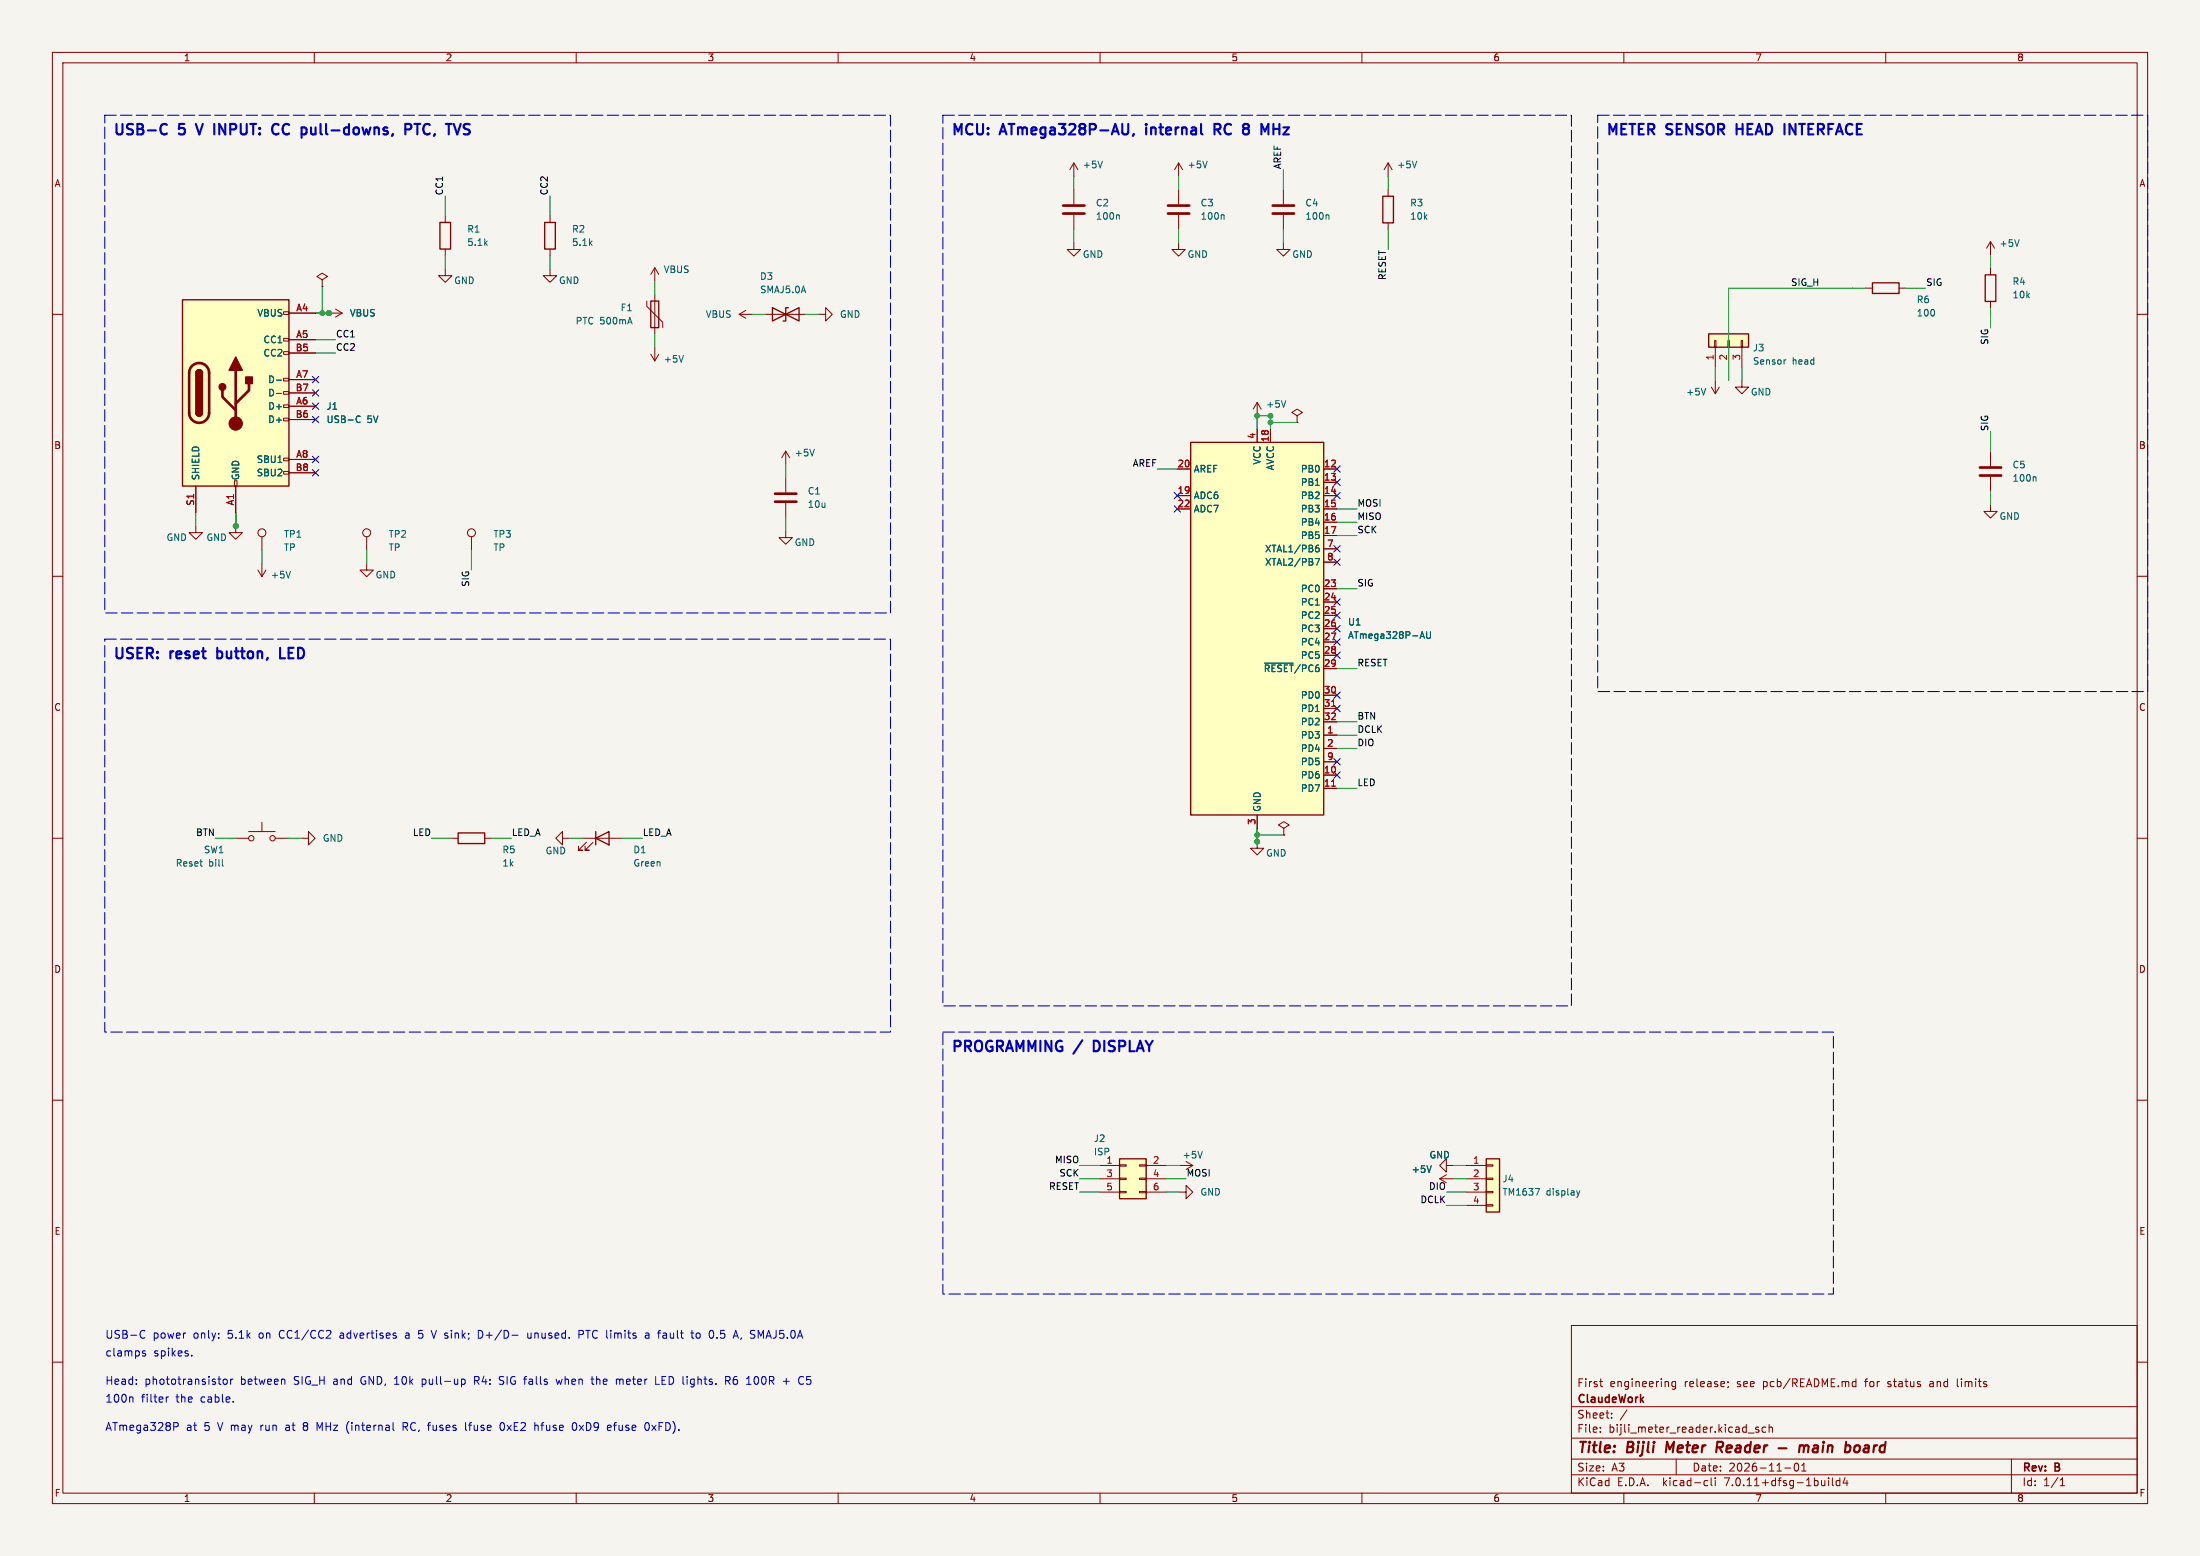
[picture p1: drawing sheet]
<svg xmlns="http://www.w3.org/2000/svg" width="420mm" height="297mm" viewBox="0 0 420 297" stroke-linecap="round" stroke-linejoin="round" font-family="sans-serif">
<path d="M0 0h420v297h-420z" fill="#f5f4ef" stroke="#f5f4ef" stroke-width=".19"/>
<g fill="none" stroke="#840000" stroke-width=".19">
<path d="M10 10h400v277h-400zM12 12h396v273h-396zM60 10v2M110 10v2M160 10v2M210 10v2M260 10v2M310 10v2M360 10v2M205 31.1l-.8 1.3M205 31.1v2.5M205 36.2v2.8"/>
<path d="M205 31.1l.8 1.3M225 31.1v2.5M225 36.2v2.8M225 31.1l-.8 1.3M225 31.1l.8 1.3M245 36.2v2.8M265 31.1l-.8 1.3M265 31.1v2.5M265 36.2v1.3M265 31.1l.8 1.3M10 60h2M54.1 59.5h1.1v.5h-1.1z"/>
<path d="M55.2 59.8h5M61.5 53.4l1-.6-1-.7-1 .7 1 .6v1.3M61.5 54.7h.1M62.8 59.8h2.5M64 59l1.3 .8M65.3 59.8l-1.3 .7M85 51.3v1.3h1.3l-1.3 1.3-1.3-1.3h1.3M85 41.2v1.3M85 47.5v1.3M105 51.3v1.3h1.3l-1.3 1.3-1.3-1.3h1.3M105 41.2v1.3M105 47.5v1.3"/>
<path d="M123.5 57.5v1l3 3v1M125 51.1v2.5M125 56.2v7.6M125 51.1l-.8 1.3M125 51.1l.8 1.3M141.1 60h2.5M141.1 60l1.3 .8M142.4 59.2l-1.3 .8M146.2 60h7.6M156.3 60h1.3v-1.3l1.3 1.3-1.3 1.3v-1.3M205 46.3v1.3h1.3l-1.3 1.3-1.3-1.3h1.3M205 41v2.8"/>
<path d="M225 46.3v1.3h1.3l-1.3 1.3-1.3-1.3h1.3M225 41v2.8M245 46.3v1.3h1.3l-1.3 1.3-1.3-1.3h1.3M245 41v2.8M265 42.5v1.3M356.2 55h1.3M362.5 55h1.3M380 46.1v2.5M380 51.2v1.3M380 57.5v1.3M380 46.1l-.8 1.3M380 46.1l.8 1.3"/>
<path d="M408 60h2M54.1 79.8h1.1v.5h-1.1zM54.1 77.3h1.1v.5h-1.1zM54.1 74.7h1.1v.6h-1.1zM54.1 72.2h1.1v.5h-1.1zM54.1 67.1h1.1v.5h-1.1zM54.1 64.6h1.1v.5h-1.1zM55.2 64.8h5M55.2 77.5h5M55.2 72.5h5M55.2 67.4h5M55.2 75h5"/>
<path d="M124.2 67.6l.8 1.3M125 66.3v2.6M125.8 67.6l-.8 1.3M240 76.8v2.6M240 76.8l-.8 1.3M240 76.8l.8 1.3M247.6 79.4l1-.7-1-.6-1 .6 1 .7v1.2M326.7 73.9l.8 1.3M327.3 65h.3v1.3h-.3zM327.5 66.3v3.8M327.5 72.6v2.6M328.2 73.9l-.7 1.3"/>
<path d="M329.9 65h.2v1.3h-.2zM330 66.3v3.8M332.4 65h.3v1.3h-.3zM332.5 72.6v1.3h1.3l-1.3 1.3-1.2-1.3h1.2M332.5 66.3v3.8M37.4 92.8v5.1M44.7 91.8h.6v1h-.6zM45 92.8v5.1M54.1 90h1.1v.5h-1.1zM54.1 87.4h1.1v.6h-1.1zM55.2 87.7h5M55.2 80.1h5"/>
<path d="M55.2 90.2h5M150 86.1v2.6M150 91.2v2.8M150 96v2.8M150 86.1l-.8 1.3M150 86.1l.8 1.3M224.8 89.5h2.5M224.8 94.6h2.5M224.8 97.1h2.5M240 81.9v2.5M242.5 81.9v2.5M247.6 80.6h.1"/>
<path d="M252.7 89.5h2.5M252.7 92.1h2.5M252.7 94.6h2.5M252.7 97.1h2.5M252.7 99.7h2.5M380 96.4v1.2h1.3l-1.3 1.3-1.3-1.3h1.3M380 86.2v2.8M380 91v2.8M10 110h2M37.4 100.4v1.3h1.2l-1.2 1.2-1.3-1.2h1.3M45 100.4v1.3h1.3l-1.3 1.2-1.3-1.2h1.3M49.2 108.8l.8 1.3"/>
<path d="M50 102.5v2.5M50 107.5v2.6M50.8 108.8l-.8 1.3M70 107.5v1.3h1.3l-1.3 1.3-1.3-1.3h1.3M70 102.5v2.5M90 102.5v2.5M150 101.4v1.2h1.3l-1.3 1.3-1.3-1.3h1.3M252.7 102.2h2.5M252.7 112.4h2.5M252.7 114.9h2.5M252.7 117.5h2.5M252.7 104.8h2.5"/>
<path d="M252.7 107.3h2.5M408 110h2M252.7 120h2.5M252.7 122.5h2.5M252.7 125.1h2.5M252.7 127.6h2.5M252.7 132.7h2.5M252.7 135.2h2.5M252.7 137.8h2.5M10 160h2M44.9 160h2.6M47.5 158.7h5"/>
<path d="M50 157v1.7M52.5 160h2.6M57.6 160h1.3v-1.3l1.3 1.3-1.3 1.3v-1.3M86.2 160h1.3M92.5 160h1.3M107.4 160v-1.3l-1.3 1.3 1.3 1.3v-1.3h1.3M111.2 160h7.6M240 155.6v2.5M245.1 158.1l1-.6-1-.7-1 .7 1 .6v1.3M245.1 159.4h.1M252.7 140.3h2.5M252.7 147.9h2.5"/>
<path d="M252.7 150.5h2.5M252.7 142.9h2.5M252.7 145.4h2.5M408 160h2M112 160.8l-1.6 1.5h.8h-.8v-.8M113.2 160.8l-1.5 1.5h.8h-.8v-.8M240 160.6v1.3h1.3l-1.3 1.3-1.3-1.3h1.3M10 210h2M408 210h2M209.9 222.5h3.8M209.9 225h3.8M209.9 227.5h3.8"/>
<path d="M213.7 227.4h1.3v.3h-1.3zM213.7 224.9h1.3v.2h-1.3zM213.7 222.3h1.3v.3h-1.3zM217.5 227.4h1.3v.3h-1.3zM217.5 224.9h1.3v.2h-1.3zM217.5 222.3h1.3v.3h-1.3zM218.8 222.5h3.8M218.8 225h3.8M218.8 227.5h3.8M225.2 227.5h1.2v-1.2l1.3 1.2-1.3 1.3v-1.3M225.2 222.5h2.5M226.4 221.7l1.3 .8"/>
<path d="M227.7 222.5l-1.3 .7M274.8 225h2.6M274.8 225l1.3 .8M276.1 222.5v-1.3l-1.3 1.3 1.3 1.2v-1.2h1.3M276.1 224.2l-1.3 .8M279.9 222.5h3.8M279.9 225h3.8M279.9 227.5h3.8M279.9 230.1h3.8M283.7 230h1.3v.2h-1.3zM283.7 227.4h1.3v.3h-1.3zM283.7 224.9h1.3v.2h-1.3z"/>
<path d="M283.7 222.3h1.3v.3h-1.3zM10 260h2M300 253h108v32h-108zM408 260h2M300 278.5h108M300 274.5h108M300 268.5h108M305.4 263.7h.5M305.5 273.2v.2M305.5 272.5v.1M305.7 264.6l.2 .1M307.7 270.5v.2"/>
<path d="M307.7 269.8v.1M310.6 269.1l-1.3 1.9M319.9 263.8l-.5-.1-.2 .3 .1 .6h.6M319.9 263.7v1.2l-.3 .3-.4-.1M320 278.5v3M329.9 263.8v.1M329.9 264.6l-.1 .3M333.7 273.5h1.2M335.7 272.5l-.3-.1-.2 .2v.2l.5 .2v.3h-.5M337.1 272.5l-.4-.1-.3 .3 .1 .6h.6M337.7 272.5l.2-.1 .4 .1 .1 .9M337.7 271.9v1.5"/>
<path d="M342.7 279.4l.2-.1a.8 .8 0 0 1 .5 .7 .8 .8 0 0 1-.5 .8 1 1 0 0 1-.2-1.4zM343.9 279.7l.5-.4v1.5M353.7 263.8h.6M353.7 264.6h.6M354.3 263.2v1.5M368.4 264.2v.4M373.7 263.2v1.3l.2 .2M384 278.5v6.5M60 285v2M110 285v2M160 285v2M210 285v2"/>
<path d="M260 285v2M300 281.5h108M310 285v2M325.6 282.6l.4 .1M326 283.5l-.4 .1M326.7 282.1v1.3l.2 .2M327.4 282.1v.1M327.4 282.6v1M340.7 280.2h1.2M343.9 280.8h.9M349.1 282.1v.1M349.1 282.6v1"/>
<path d="M349.8 282.1v1.3l.2 .2M351.2 282.7l-.4-.1-.3 .3 .2 .6h.5M351.2 282.1v1.5M352.2 282l-.3 1.1h.9M352.6 282.6v1M360 285v2M393.3 283.6h.9M393.3 282.5l.4-.4v1.5"/>
<circle cx="50" cy="101.7" r=".76"/>
<circle cx="70" cy="101.7" r=".76"/>
<circle cx="90" cy="101.7" r=".76"/>
<circle cx="48" cy="160" r=".51"/>
<circle cx="52" cy="160" r=".51"/>
</g>
<path d="M318.3 275.2l-.3 2M328.2 276.3l.6 .9M328.6 275.2h-.7l-.3 2M328.7 276.2l-1 .1M339.5 276.4h1.6M343.6 276.1a.49 .49 0 0 1 .8 .1M343.6 275.9l-.2 1.3M344.4 276.2a.5 .5 0 0 1 .8-.2l-.1 1.2M344.4 276.2l-.1 1M354.1 276.1a.52 .52 0 0 1 .6-.2 .52 .52 0 0 1 .4 .4l-.1 .5a.6 .6 0 0 1-.9 .3" fill="none" stroke="#840000" stroke-width=".4"/>
<g fill="none" stroke="#006464" stroke-width=".19">
<path d="M210.5 30.8l-.5 1.2M230.5 30.8l-.5 1.2M270.5 30.8l-.5 1.2M213.5 41l.2 .2v.6M233.5 41l.2 .2v.6M253.5 41l.2 .2v.6M385.5 45.8l-.5 1.2M52.8 72.6h.9M52.8 75.1h.9M68.2 79.4l.6 .1M130.5 67.9l-.5 1.2M245.5 76.5l-.5 1.2"/>
<path d="M325.6 74.1l-.4 1.3M340.9 68.7h-.2M68.8 80.5l-.6 .1M155.5 85.8l-.5 1.2M388.5 91l.2 .2v.6M55.5 109l-.5 1.3M251.1 106.6h.8l-.5 1.3M251.2 104.7l.4-.1 .2 .2-.1 .5h-.3l-.2-.1M251.7 104.1h-.3l-.2 .3M241.4 126.6h5.5M271.2 121.5h.6M271.5 120.6l.4 1.2"/>
<path d="M272.3 120.6v1l.3 .2h.2l.3-.2v-1M42.4 165.1l.2 .2M229.5 219.8l-.4 1.2M273.2 222.5l-.4 1.3M293.1 226.8h.8l-.5 1.3M301 227.3l.3 .8M301.3 228.1l-.1 .3M301.6 227.3l-.3 .8"/>
</g>
<g fill="none" stroke="#840000" stroke-width=".25">
<path d="M264 37.5h2v5h-2zM34.8 57.2h20.4v35.6h-20.4zM84 42.5h2v5h-2zM104 42.5h2v5h-2zM124.2 57.5h1.6v5h-1.6zM147.5 58.7v2.6l5-2.6v2.6zM150.5 58.7h-.5v2.6h-.5M357.5 54h5v2h-5zM379 52.5h2v5h-2zM37.4 78.8a.64 .64 0 0 0 .6 .6 .64 .64 0 0 0 .6-.6M37.4 71.2a.64 .64 0 0 1 .6-.6 .64 .64 0 0 1 .6 .6M326.2 63.7h7.6v2.6h-7.6z"/>
<path d="M227.3 84.4h25.4v71.2h-25.4zM87.5 159h5v2h-5zM113.7 160l2.6-1.3v2.6zM113.7 158.7v2.6M213.7 221.2h5.1v7.6h-5.1zM283.7 221.2h2.6v10.2h-2.6z"/>
</g>
<g fill="none" stroke="#840000" stroke-width=".51">
<path d="M203 39.2h4M223 39.2h4M243 39.2h4M203 40.8h4M223 40.8h4M243 40.8h4M36.7 69.8a1.9 1.9 0 0 1 2-.4 1.9 1.9 0 0 1 1.2 1.8v7.6a1.91 1.91 0 0 1-1.9 1.9 1.91 1.91 0 0 1-1.9-1.9v-7.8l.2-.6zM42.5 74.5v1.3l2.5 2.5M45 70.7v10.1M47.5 73.2v1.3l-2.5 2.5M148 95.8h4M148 94.2h4"/>
<path d="M378 90.8h4M378 89.2h4"/>
</g>
<g fill="#ffffc2" stroke="#ffffc2" stroke-width=".19">
<path d="M34.8 57.2h20.4v35.6h-20.4z"/>
<path d="M283.7 221.2h2.6v10.2h-2.6z"/>
<path d="M213.7 221.2h5.1v7.6h-5.1z"/>
<path d="M227.3 84.4h25.4v71.2h-25.4z"/>
<path d="M326.2 63.7h7.6v2.6h-7.6z"/>
</g>
<g fill="#840000" stroke="#840000" stroke-width=".25">
<path d="M37.4 78.8h1.2a.64 .64 0 0 1-.6 .6 .64 .64 0 0 1-.6-.6z"/>
<path d="M37.4 71.2h1.2v7.6h-1.2z"/>
<path d="M37.6 70.7a.64 .64 0 0 1 .7-.1 .64 .64 0 0 1 .3 .6h-1.2z"/>
<path d="M45 68.1l1.3 2.6h-2.6z"/>
<path d="M46.9 72h1.3v1.2h-1.3z"/>
<circle cx="42.5" cy="73.9" r=".63"/>
</g>
<circle cx="45" cy="80.8" r="1.27" fill="#840000" stroke="#840000" stroke-width=".19"/>
<path d="M254.2 134.8h.7M254.2 150.1h.7" fill="none" stroke="#a90000" stroke-width=".19"/>
<g fill="none" stroke="#0000c2" stroke-width=".4">
<path d="M31 23.7a.7 .7 0 0 1 .9 .1M31.9 25.5a.7 .7 0 0 1-.9 .1M37.4 23.7l.6 2M52.3 23.7a.7 .7 0 0 1 .9 .1M53.2 25.5a.7 .7 0 0 1-.9 .1M59.4 25.4l.3 .3 .4-.1M77.4 24.7h.7a.54 .54 0 0 0 .4-.5 .54 .54 0 0 0-.4-.5h-.7v2M79.1 23.7h1.1M79.7 23.7v2M88.5 24.2a.96 .96 0 0 0 1 .6 .48 .48 0 0 1 .2 .5 .48 .48 0 0 1-.4 .4l-.8-.1M89.7 23.7h-.8l-.4 .3M215.4 23.7v1.6l-.4 .4"/>
<path d="M216.4 25.6l-.2 .3M218.8 23.7v.1M218.8 24.3v1.4M218.8 23.7h.1l-.1 .1M232.3 24.7l.7 1M232.8 23.7h-.9v2M232.8 24.6l-.9 .1M238.3 23.8v.5M238.3 24.7v.8M243.1 24.6h1.1M243.1 23.7v2M331.5 23.7v2"/>
<path d="M331.5 24.6h1.2M41.5 123.7v2M41.5 125.6l.2 .1M41.7 124.3l-.2 .1M53.5 123.7v2h.9M209.3 198.7h-.5v2h.5"/>
</g>
<g fill="none" stroke="#0000c2" stroke-width=".19">
<path d="M27 254l.4-.1 .3 .2M27.2 258.3l.5 .1 .1 .2-.2 .2h-.4M27.2 257.9h.5M27.7 255.3l-.3 .1h-.4M36.6 258.7v.1M75.6 255v.4M77.5 254.9v.5M79.9 255.3l.2 .1M80.7 253.9h-.7l-.1 .8 .2-.2M82.3 253.9l.5 1.5M92 254.2l-.3-.3h-.4v1.5h.4l.3-.2M97.7 254.9h1.2"/>
<path d="M100.7 254.4l.1 1h.4l.2-.1M101.4 254.4v1M110.5 254.7h.7l.2-.3-.1-.3-.2-.2h-.6v1.5M123.2 254.5h.6l.1 .9M123.9 254.8l-.5 .1a.29 .29 0 0 0-.2 .3 .29 .29 0 0 0 .2 .2h.5M126.7 255.4h.4M126.7 254.9h.4M126.7 254.4l.5 .1M131.9 254.4h.6M132.3 255.4h.2M133.7 254.7l-.3-.3-.4 .1-.1 .2 .1 .7h.4l.3-.2M136.9 255.3v.1"/>
<path d="M141.5 255.4l-.1 .3M25.2 266.6l.2 .3v.7M31.7 266.6v1M32.2 266.6l-.3 .1-.2 .2M33.2 271.5h.5l.3 .3-.1 .5h-.7M41.6 263.2h.6M42 264.2h.2M42.7 263.4l.2-.2 .4 .2 .1 .6-.2 .2h-.3l-.2-.1zM44 263.2v1M44.5 263.2l-.3 .1-.2 .2M44.5 267.5v.1M58 271.7v.3"/>
<path d="M58 272.3v.6M61 272.6l-.5-1.1v1.5M66.2 273l.4 .6M66.6 271.3l-.4 .7M77 272.3h.5M77.3 272.3l.5 .7M77.5 271.5h-.5v1.5M80.6 263.2v1.5M80.6 264.2h.1M80.7 263.2l-.1 .1M88.1 263.3l.4-.1 .3 .3-.1 .7h-.6M88.9 271.5v1.3l.2 .2"/>
<path d="M89.5 272h.5M89.7 271.6v1.4M90.6 263.5h.6M91.2 262.7h-.6v1.5M95.3 264.2h.6M95.7 271.6l.1-.1a.8 .8 0 0 1 .5 .8 .8 .8 0 0 1-.5 .7 1 1 0 0 1-.1-1.4zM96 262.7h-.4l-.3 .3 .2 .4 .4 .1M102.3 272h.2l.2 .3v.7M103.2 272h.6M106.2 263.2l.3 1 .2-.7 .3 .7M109.6 271.5a.8 .8 0 0 1 .5 .8 .8 .8 0 0 1-.5 .7M112.8 263.2h.6"/>
<path d="M113.1 264.2h.3M117.1 272h.6M117.5 271.5l-.2 .3v1.2M117.9 263.2l.3 .1 .1 .2M118.3 263.5v.7M118.7 263.2l-.3 .1-.1 .2M123.8 271.7l.2 .4-.2 .8M124.5 272l.7 1M125.2 264.2h.7M125.2 272l-.7 1M138.5 263.5h.7l.2-.3-.1-.3-.2-.2h-.6v1.5M138.9 263.5l.5 .7"/>
<path d="M140.1 263.4l-.1 .2M140.2 262.9a1.17 1.17 0 0 0-.1 1.3M144.3 262.7a.94 .94 0 0 0 0 1.5M149.5 263.7h1.2M154 264.1l.5 .1M154.7 262.7h-.7v.8l.5-.2"/>
</g>
<path d="M20 22h150v95h-150v-95M180 22h120v170h-120v-170M305 22h105v110h-105v-110M20 122h150v75h-150v-75M180 197h170v50h-170v-50" fill="none" stroke="#0000c2" stroke-width=".2" stroke-dasharray="2.2 .8"/>
<g fill="none" stroke="#009600" stroke-width=".19">
<path d="M85 37.4v3.8M105 37.4v3.8M205 33.6v2.6M225 33.6v2.6M245 32.4v3.8M265 33.6v2.6M60.2 59.8h2.6M61.5 54.7v5.1M62.8 59.8h.1M85 48.8v2.5M105 48.8v2.5M125 53.6v2.6"/>
<path d="M143.6 60h2.6M153.8 60h2.5M205 43.8v2.5M225 43.8v2.5M245 43.8v2.5M265 43.8v3.8M356.2 55h-26.2v17.6M363.8 55h3.8M380 48.6v2.6M380 58.8v3.8M60.2 67.4h3.8M60.2 64.8h3.8"/>
<path d="M125 63.8v2.5M240 79.4h.1M240 79.4v2.5M240 79.4h2.5v2.5M327.5 70.1v2.5M332.5 70.1v2.5M37.4 97.9v2.5M45 97.9v2.5M150 88.7v2.5M150 98.8v2.6M221 89.5h3.8M242.5 80.6h5.1"/>
<path d="M255.2 99.7h3.8M255.2 97.1h3.8M380 82.4v3.8M380 93.8v2.6M45 100.4h.1M50 105v2.5M70 105v2.5M90 105v3.8M255.2 112.4h3.8M255.2 102.2h3.8M255.2 137.8h3.8M255.2 127.6h3.8"/>
<path d="M41.1 160h3.8M55.1 160h2.5M82.4 160h3.8M93.8 160h3.8M108.7 160h2.5M118.8 160h3.8M240 158.1v2.5M240 159.4h5.1M255.2 142.9h3.8M255.2 150.5h3.8M255.2 140.3h3.8M240 160.6h.1"/>
<path d="M206.1 222.5h3.8M206.1 225h3.8M206.1 227.5h3.8M222.6 222.5h2.6M222.6 225h3.8M222.6 227.5h2.6M276.1 227.5h3.8M276.1 230.1h3.8M277.4 222.5h2.5M277.4 225h2.5"/>
</g>
<g fill="none" stroke="#000084" stroke-width=".19">
<path d="M59.6 74.4l1.2 1.2M59.6 76.9l1.2 1.2M59.6 71.9l1.2 1.2M59.6 79.5l1.2 1.2M60.8 74.4l-1.2 1.2M60.8 76.9l-1.2 1.2M60.8 71.9l-1.2 1.2M60.8 79.5l-1.2 1.2M59.6 89.6l1.2 1.2M59.6 87.1l1.2 1.2M60.8 89.6l-1.2 1.2M60.8 87.1l-1.2 1.2"/>
<path d="M224.2 94l1.2 1.2M224.2 96.5l1.2 1.2M225.4 94l-1.2 1.2M225.4 96.5l-1.2 1.2M254.6 91.5l1.2 1.2M254.6 94l1.2 1.2M254.6 88.9l1.2 1.2M255.8 91.5l-1.2 1.2M255.8 94l-1.2 1.2M255.8 88.9l-1.2 1.2M254.6 106.7l1.2 1.2M254.6 104.2l1.2 1.2"/>
<path d="M254.6 114.3l1.2 1.2M254.6 119.4l1.2 1.2M254.6 116.9l1.2 1.2M255.8 106.7l-1.2 1.2M255.8 104.2l-1.2 1.2M255.8 114.3l-1.2 1.2M255.8 119.4l-1.2 1.2M255.8 116.9l-1.2 1.2M254.6 124.5l1.2 1.2M254.6 132.1l1.2 1.2M254.6 134.6l1.2 1.2M254.6 121.9l1.2 1.2"/>
<path d="M255.8 124.5l-1.2 1.2M255.8 132.1l-1.2 1.2M255.8 134.6l-1.2 1.2M255.8 121.9l-1.2 1.2M254.6 147.3l1.2 1.2M254.6 144.8l1.2 1.2M255.8 147.3l-1.2 1.2M255.8 144.8l-1.2 1.2"/>
</g>
<g fill="#009600" stroke="#009600" stroke-width=".19">
<circle cx="242.5" cy="79.4" r=".46"/>
<circle cx="240" cy="79.4" r=".46"/>
<circle cx="242.5" cy="80.6" r=".46"/>
<circle cx="240" cy="159.4" r=".46"/>
<circle cx="45" cy="100.4" r=".46"/>
<circle cx="62.8" cy="59.8" r=".46"/>
<circle cx="61.5" cy="59.8" r=".46"/>
<circle cx="240" cy="160.6" r=".46"/>
</g>
<g font-size="2.8" fill="#0000c2">
<text x="21.5" y="26.3">USB-C</text>
<text x="34.3" y="26.3">5</text>
<text x="38.5" y="26.3">V</text>
<text x="42.6" y="26.3">INPUT:</text>
<text x="54.5" y="26.3">CC</text>
<text x="60.8" y="26.3">pull-downs,</text>
<text x="81.4" y="26.3">PTC,</text>
<text x="181.5" y="26.3">MCU:</text>
<text x="191.2" y="26.3">ATmega328P-AU,</text>
<text x="219.7" y="26.3">internal</text>
<text x="233.5" y="26.3">RC</text>
<text x="239.8" y="26.3">8</text>
<text x="244.1" y="26.3">MHz</text>
<text x="306.5" y="26.3">METER</text>
<text x="318.3" y="26.3">SENSOR</text>
<text x="332.4" y="26.3">HEAD</text>
<text x="342.3" y="26.3">INTERFACE</text>
<text x="21.5" y="126.4">USER:</text>
<text x="32.6" y="126.4">reset</text>
<text x="42.3" y="126.4">button,</text>
<text x="55.1" y="126.4">LED</text>
<text x="181.5" y="201.4">PROGRAMMING /</text>
<text x="209.7" y="201.4">DISPLAY</text>
</g>
<g font-size="2.8" fill="#840000">
<text x="301" y="277.9">Title:</text>
<text x="310.6" y="277.9">Bijli</text>
<text x="318.9" y="277.9">Meter</text>
<text x="329.3" y="277.9">Reader</text>
<text x="346.7" y="277.9">main</text>
<text x="356.3" y="277.9">board</text>
</g>
<g font-size="2.1" fill="#0000c2">
<text x="20" y="255.7">USB-C</text>
<text x="29.2" y="255.7">power</text>
<text x="37" y="255.7">only:</text>
<text x="43.6" y="255.7">5.1k</text>
<text x="49.7" y="255.7">on</text>
<text x="53.7" y="255.7">CC1/CC2</text>
<text x="65.4" y="255.7">advertises</text>
<text x="78.1" y="255.7">a</text>
<text x="80.8" y="255.7">5</text>
<text x="83.5" y="255.7">V sink;</text>
<text x="92.6" y="255.7">D+/D-</text>
<text x="102.2" y="255.7">unused.</text>
<text x="112.1" y="255.7">PTC limits</text>
<text x="125.1" y="255.7">a</text>
<text x="127.8" y="255.7">fault</text>
<text x="134.3" y="255.7">to</text>
<text x="137.8" y="255.7">0.5</text>
<text x="142.7" y="255.7">A, SMAJ5.0A</text>
<text x="20" y="259.1">clamps</text>
<text x="29.3" y="259.1">spikes.</text>
<text x="20" y="264.5">Head:</text>
<text x="20" y="267.9">100n</text>
<text x="26.9" y="267.9">filter</text>
<text x="27.6" y="264.5">phototransistor</text>
<text x="33.7" y="267.9">the</text>
<text x="38.5" y="267.9">cable.</text>
<text x="46" y="264.5">between</text>
<text x="56.3" y="264.5">SIG_H and</text>
<text x="69.3" y="264.5">GND, 10k</text>
<text x="81.2" y="264.5">pull-up</text>
<text x="91.4" y="264.5">R4:</text>
<text x="96.3" y="264.5">SIG falls</text>
<text x="107.6" y="264.5">when</text>
<text x="114.5" y="264.5">the</text>
<text x="119.3" y="264.5">meter</text>
<text x="126.9" y="264.5">LED lights.</text>
<text x="140.6" y="264.5">R6</text>
<text x="144.8" y="264.5">100R</text>
<text x="151.9" y="264.5">+</text>
<text x="155.1" y="264.5">C5</text>
<text x="20" y="273.3">ATmega328P</text>
<text x="35.5" y="273.3">at</text>
<text x="39" y="273.3">5</text>
<text x="41.8" y="273.3">V may</text>
<text x="50.1" y="273.3">run</text>
<text x="55.1" y="273.3">at</text>
<text x="58.6" y="273.3">8</text>
<text x="61.3" y="273.3">MHz</text>
<text x="67.1" y="273.3">(internal</text>
<text x="78.1" y="273.3">RC, fuses</text>
<text x="90.3" y="273.3">lfuse</text>
<text x="97.1" y="273.3">0xE2</text>
<text x="103.8" y="273.3">hfuse</text>
<text x="111.2" y="273.3">0xD9</text>
<text x="118.1" y="273.3">efuse</text>
<text x="125.4" y="273.3">0xFD).</text>
</g>
<g font-size="2.1" fill="#840000">
<text x="301" y="268.2">ClaudeWork</text>
<text x="301" y="265">First</text>
<text x="307.3" y="265">engineering</text>
<text x="321.6" y="265">release;</text>
<text x="331.7" y="265">see</text>
<text x="336.8" y="265">pcb/README.md</text>
<text x="356.5" y="265">for</text>
<text x="360.9" y="265">status</text>
<text x="369.1" y="265">and</text>
<text x="374.5" y="265">limits</text>
<text x="301" y="273.7">File:</text>
<text x="301" y="271">Sheet:</text>
<text x="307.1" y="273.7">bijli_meter_reader.kicad_sch</text>
<text x="301" y="281.1">Size:</text>
<text x="307.6" y="281.1">A3</text>
<text x="323" y="281.1">Date:</text>
<text x="330" y="281.1">2026-11-01</text>
<text x="386" y="281.3">Rev:</text>
<text x="392.4" y="281.3">B</text>
<text x="301" y="283.9">KiCad</text>
<text x="308.7" y="283.9">E.D.A.</text>
<text x="317.6" y="283.9">kicad-cli</text>
<text x="329.5" y="283.9">7.0.11+dfsg-1build4</text>
<text x="386" y="283.9">Id:</text>
<text x="390.1" y="283.9">1/1</text>
</g>
<g font-size="1.8" fill="#840000">
<text x="35" y="11.9">1</text>
<text x="85" y="11.9">2</text>
<text x="135" y="11.9">3</text>
<text x="185" y="11.9">4</text>
<text x="235" y="11.9">5</text>
<text x="285" y="11.9">6</text>
<text x="335" y="11.9">7</text>
<text x="385" y="11.9">8</text>
<text x="10.3" y="35.9">A</text>
<text x="408.3" y="35.9">A</text>
<text x="10.3" y="85.9">B</text>
<text x="408.2" y="85.9">B</text>
<text x="10.3" y="135.9">C</text>
<text x="408.2" y="135.9">C</text>
<text x="10.3" y="185.9">D</text>
<text x="408.2" y="185.9">D</text>
<text x="10.3" y="235.9">E</text>
<text x="408.3" y="235.9">E</text>
<text x="10.3" y="285.9">F</text>
<text x="35" y="286.9">1</text>
<text x="85" y="286.9">2</text>
<text x="135" y="286.9">3</text>
<text x="185" y="286.9">4</text>
<text x="235" y="286.9">5</text>
<text x="285" y="286.9">6</text>
<text x="335" y="286.9">7</text>
<text x="385" y="286.9">8</text>
<text x="408.3" y="285.9">F</text>
</g>
<g font-size="1.8" fill="#006464">
<text x="206.6" y="32.3">+5V</text>
<text x="226.6" y="32.3">+5V</text>
<text x="266.6" y="32.3">+5V</text>
<text x="209.1" y="39.6">C2</text>
<text x="229.1" y="39.6">C3</text>
<text x="249.1" y="39.6">C4</text>
<text x="269.1" y="39.6">R3</text>
<text x="89.1" y="44.6">R1</text>
<text x="89.1" y="47.1">5.1k</text>
<text x="109.1" y="44.6">R2</text>
<text x="109.1" y="47.1">5.1k</text>
<text x="209.1" y="42.1">100n</text>
<text x="229.1" y="42.1">100n</text>
<text x="249.1" y="42.1">100n</text>
<text x="269.1" y="42.1">10k</text>
<text x="381.6" y="47.3">+5V</text>
<text x="126.6" y="52.3">VBUS</text>
<text x="145" y="53.6">D3</text>
<text x="206.6" y="49.4">GND</text>
<text x="226.6" y="49.4">GND</text>
<text x="246.6" y="49.4">GND</text>
<text x="86.6" y="54.4">GND</text>
<text x="106.6" y="54.4">GND</text>
<text x="118.4" y="59.6">F1</text>
<text x="145" y="56.2">SMAJ5.0A</text>
<text x="365.8" y="58.1">R6</text>
<text x="384.1" y="54.6">R4</text>
<text x="384.1" y="57.1">10k</text>
<text x="49" y="60.6">VBUS</text>
<text x="50.2" y="65.7">CC1</text>
<text x="66.7" y="60.6">VBUS</text>
<text x="109.8" y="62.1">PTC 500mA</text>
<text x="134.6" y="60.9">VBUS</text>
<text x="160.3" y="60.9">GND</text>
<text x="365.8" y="60.6">100</text>
<text x="50.2" y="68.2">CC2</text>
<text x="126.6" y="69.4">+5V</text>
<text x="334.5" y="67.3">J3</text>
<text x="334.5" y="69.8">Sensor</text>
<text x="342.1" y="69.8">head</text>
<text x="51.1" y="73.3">D-</text>
<text x="51.1" y="75.9">D-</text>
<text x="321.8" y="75.7">+5V</text>
<text x="334.1" y="75.7">GND</text>
<text x="51.1" y="78.4">D+</text>
<text x="51.1" y="80.9">D+</text>
<text x="62.2" y="78.4">J1</text>
<text x="62.2" y="80.9">USB-C</text>
<text x="70.1" y="80.9">5V</text>
<text x="241.6" y="78">+5V</text>
<text x="48.9" y="88.6">SBU1</text>
<text x="151.6" y="87.3">+5V</text>
<text x="240.9" y="88.8" transform="rotate(-90 240.9 88.8)">VCC</text>
<text x="243.4" y="89.9" transform="rotate(-90 243.4 89.9)">AVCC</text>
<text x="384.1" y="89.6">C5</text>
<text x="38.2" y="91.8" transform="rotate(-90 38.2 91.8)">SHIELD</text>
<text x="45.9" y="91.8" transform="rotate(-90 45.9 91.8)">GND</text>
<text x="48.9" y="91.1">SBU2</text>
<text x="154.1" y="94.6">C1</text>
<text x="227.8" y="95.5">ADC6</text>
<text x="227.8" y="90.4">AREF</text>
<text x="248.2" y="90.4">PB0</text>
<text x="248.2" y="92.9">PB1</text>
<text x="248.2" y="95.5">PB2</text>
<text x="384.1" y="92.1">100n</text>
<text x="154.1" y="97.1">10u</text>
<text x="227.8" y="98">ADC7</text>
<text x="248.2" y="98">PB3</text>
<text x="248.2" y="100.5">PB4</text>
<text x="381.6" y="99.4">GND</text>
<text x="31.7" y="103.5">GND</text>
<text x="39.3" y="103.5">GND</text>
<text x="54.1" y="102.8">TP1</text>
<text x="54.1" y="105.4">TP</text>
<text x="74.1" y="102.8">TP2</text>
<text x="74.1" y="105.4">TP</text>
<text x="94.1" y="102.8">TP3</text>
<text x="94.1" y="105.4">TP</text>
<text x="151.6" y="104.4">GND</text>
<text x="241.4" y="105.6">XTAL1/PB6</text>
<text x="248.2" y="103.1">PB5</text>
<text x="51.6" y="110.6">+5V</text>
<text x="71.6" y="110.6">GND</text>
<text x="241.4" y="108.2">XTAL2/PB7</text>
<text x="248.2" y="113.2">PC0</text>
<text x="248.2" y="115.8">PC1</text>
<text x="248.2" y="118.3">PC2</text>
<text x="257.2" y="119.6">U1</text>
<text x="248.2" y="120.9">PC3</text>
<text x="248.2" y="123.4">PC4</text>
<text x="248.2" y="125.9">PC5</text>
<text x="257.2" y="122.1">ATmega328P-AU</text>
<text x="241.2" y="128.5">~{RESET}/PC6</text>
<text x="248.2" y="133.6">PD0</text>
<text x="248.2" y="136.1">PD1</text>
<text x="248.2" y="141.2">PD3</text>
<text x="248.2" y="143.7">PD4</text>
<text x="248.2" y="138.6">PD2</text>
<text x="248.2" y="148.8">PD6</text>
<text x="248.2" y="146.3">PD5</text>
<text x="240.9" y="155.1" transform="rotate(-90 240.9 155.1)">GND</text>
<text x="248.2" y="151.3">PD7</text>
<text x="61.5" y="160.9">GND</text>
<text x="33.5" y="165.6">Reset</text>
<text x="38.8" y="163.1">SW1</text>
<text x="39.8" y="165.6">bill</text>
<text x="95.8" y="163.1">R5</text>
<text x="95.8" y="165.6">1k</text>
<text x="104.1" y="163.3">GND</text>
<text x="120.8" y="163.1">D1</text>
<text x="120.8" y="165.6">Green</text>
<text x="241.6" y="163.7">GND</text>
<text x="208.7" y="218.2">J2</text>
<text x="208.7" y="220.7">ISP</text>
<text x="225.7" y="221.3">+5V</text>
<text x="272.8" y="221.3">GND</text>
<text x="269.4" y="224.1">+5V</text>
<text x="286.7" y="225.9">J4</text>
<text x="229.1" y="228.4">GND</text>
<text x="286.7" y="228.4">TM1637</text>
<text x="295.2" y="228.4">display</text>
</g>
<g font-size="1.8" fill="#0f0f0f">
<text x="244.7" y="32.4" transform="rotate(-90 244.7 32.4)">AREF</text>
<text x="84.7" y="37.4" transform="rotate(-90 84.7 37.4)">CC1</text>
<text x="104.7" y="37.4" transform="rotate(-90 104.7 37.4)">CC2</text>
<text x="264.7" y="53.6" transform="rotate(-90 264.7 53.6)">RESET</text>
<text x="341.8" y="54.7">SIG_H</text>
<text x="367.6" y="54.7">SIG</text>
<text x="64" y="64.5">CC1</text>
<text x="379.7" y="65.9" transform="rotate(-90 379.7 65.9)">SIG</text>
<text x="64" y="67">CC2</text>
<text x="379.7" y="82.4" transform="rotate(-90 379.7 82.4)">SIG</text>
<text x="216.2" y="89.2">AREF</text>
<text x="259" y="101.9">SCK</text>
<text x="259" y="99.3">MISO</text>
<text x="259" y="96.8">MOSI</text>
<text x="89.7" y="112.1" transform="rotate(-90 89.7 112.1)">SIG</text>
<text x="259" y="112">SIG</text>
<text x="259" y="127.3">RESET</text>
<text x="259" y="137.4">BTN</text>
<text x="259" y="140">DCLK</text>
<text x="259" y="142.5">DIO</text>
<text x="259" y="150.1">LED</text>
<text x="37.3" y="159.7">BTN</text>
<text x="78.7" y="159.7">LED</text>
<text x="97.6" y="159.7">LED_A</text>
<text x="122.6" y="159.7">LED_A</text>
<text x="200.2" y="227.2">RESET</text>
<text x="201.3" y="222.1">MISO</text>
<text x="202.2" y="224.7">SCK</text>
<text x="226.4" y="224.7">MOSI</text>
<text x="272.7" y="227.2">DIO</text>
<text x="271.1" y="229.7">DCLK</text>
</g>
<g font-size="1.8" fill="#a90000">
<text x="56.4" y="59.5">A4</text>
<text x="56.4" y="64.6">A5</text>
<text x="56.4" y="67.1">B5</text>
<text x="327.2" y="68.9" transform="rotate(-90 327.2 68.9)">1</text>
<text x="329.7" y="68.9" transform="rotate(-90 329.7 68.9)">2</text>
<text x="332.3" y="68.9" transform="rotate(-90 332.3 68.9)">3</text>
<text x="56.4" y="74.7">B7</text>
<text x="56.4" y="77.3">A6</text>
<text x="56.4" y="72.2">A7</text>
<text x="56.4" y="79.8">B6</text>
<text x="239.7" y="83.9" transform="rotate(-90 239.7 83.9)">4</text>
<text x="56.4" y="90">B8</text>
<text x="56.4" y="87.4">A8</text>
<text x="224.7" y="89.3">20</text>
<text x="242.3" y="84.5" transform="rotate(-90 242.3 84.5)">18</text>
<text x="252.7" y="89.3">12</text>
<text x="224.7" y="94.3">19</text>
<text x="252.7" y="91.8">13</text>
<text x="252.7" y="94.3">14</text>
<text x="37.1" y="96.6" transform="rotate(-90 37.1 96.6)">S1</text>
<text x="44.7" y="96.6" transform="rotate(-90 44.7 96.6)">A1</text>
<text x="224.7" y="96.9">22</text>
<text x="252.7" y="96.9">15</text>
<text x="252.7" y="99.4">16</text>
<text x="252.7" y="102">17</text>
<text x="253.3" y="104.5">7</text>
<text x="253.3" y="107">8</text>
<text x="252.7" y="112.1">23</text>
<text x="252.7" y="114.7">24</text>
<text x="252.7" y="117.2">25</text>
<text x="252.7" y="119.7">26</text>
<text x="252.7" y="122.3">27</text>
<text x="252.7" y="124.8">28</text>
<text x="252.7" y="127.4">29</text>
<text x="252.7" y="132.4">30</text>
<text x="252.7" y="135">31</text>
<text x="252.7" y="137.5">32</text>
<text x="253.3" y="140.1">1</text>
<text x="253.3" y="142.6">2</text>
<text x="252.7" y="147.7">10</text>
<text x="253.3" y="145.1">9</text>
<text x="252.7" y="150.2">11</text>
<text x="239.7" y="157.5" transform="rotate(-90 239.7 157.5)">3</text>
<text x="211.1" y="222.2">1</text>
<text x="211.1" y="224.7">3</text>
<text x="211.1" y="227.3">5</text>
<text x="220" y="222.2">2</text>
<text x="220" y="224.7">4</text>
<text x="220" y="227.3">6</text>
<text x="281.1" y="222.2">1</text>
<text x="281.1" y="224.7">2</text>
<text x="281.1" y="227.3">3</text>
<text x="281.1" y="229.8">4</text>
</g>
</svg>
